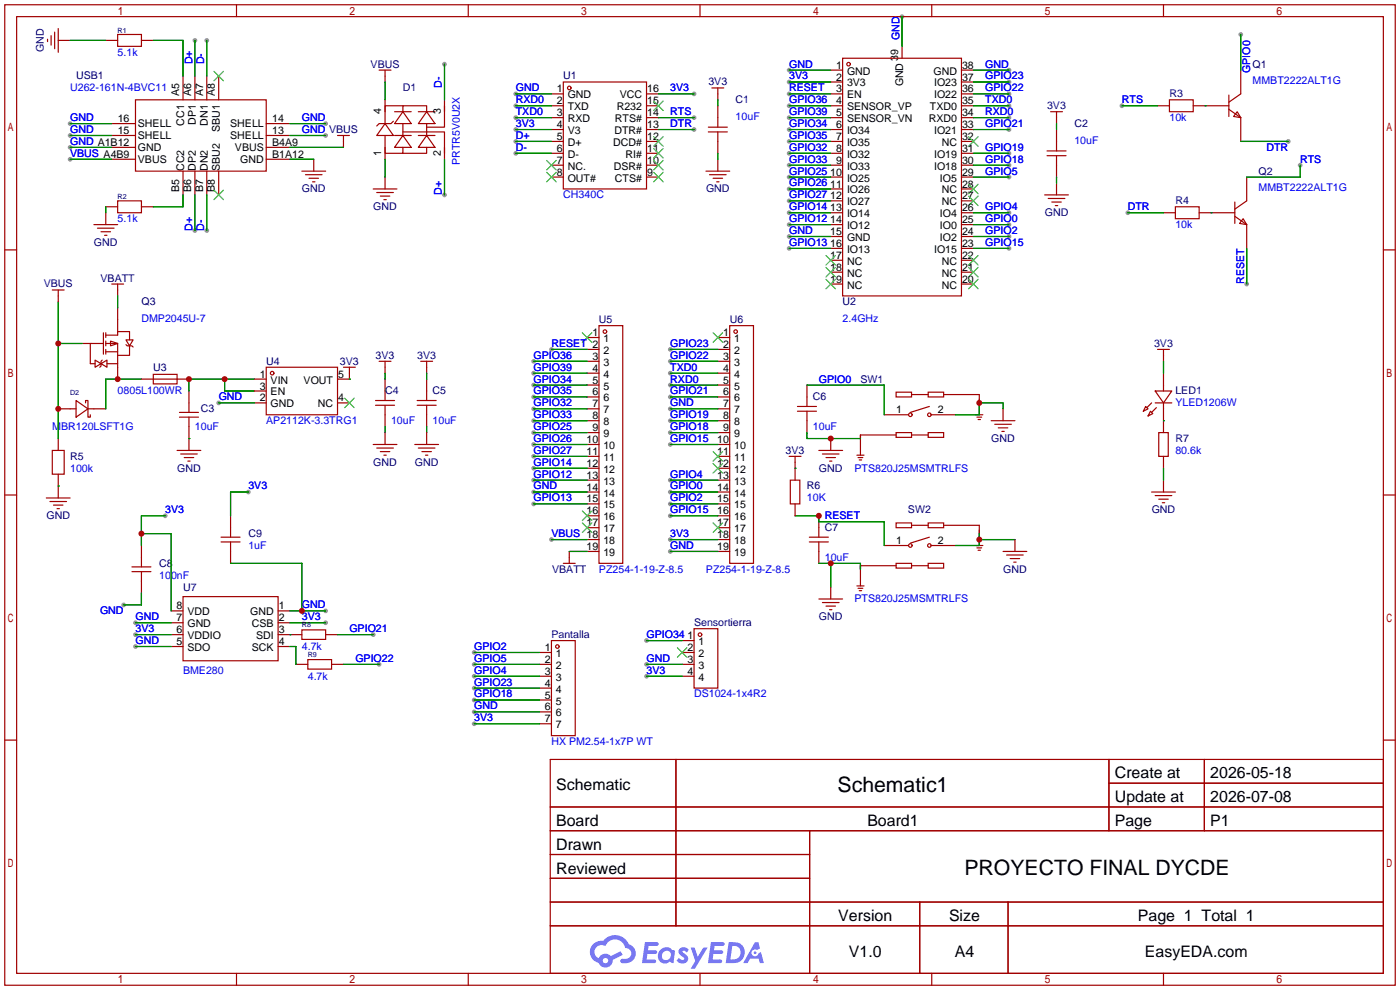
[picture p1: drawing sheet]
<svg xmlns="http://www.w3.org/2000/svg" width="299mm" height="212mm" viewBox="0 0 299 212" stroke-linecap="round" stroke-linejoin="round" font-family="sans-serif">
<g fill="#999">
<circle cx="44.2" cy="8.6" r=".51"/>
<circle cx="41.7" cy="8.6" r=".51"/>
<circle cx="69.6" cy="26.4" r=".51"/>
<circle cx="69.6" cy="29" r=".51"/>
<circle cx="41.7" cy="49.3" r=".51"/>
<circle cx="44.2" cy="49.3" r=".51"/>
<circle cx="15" cy="26.4" r=".51"/>
<circle cx="15" cy="29" r=".51"/>
<circle cx="15" cy="31.5" r=".51"/>
<circle cx="15" cy="34" r=".51"/>
<circle cx="95" cy="13.7" r=".51"/>
<circle cx="95" cy="41.7" r=".51"/>
<circle cx="148.3" cy="20.1" r=".51"/>
<circle cx="148.3" cy="25.1" r=".51"/>
<circle cx="148.3" cy="27.7" r=".51"/>
<circle cx="110.2" cy="20.1" r=".51"/>
<circle cx="110.2" cy="22.6" r=".51"/>
<circle cx="110.2" cy="25.1" r=".51"/>
<circle cx="110.2" cy="27.7" r=".51"/>
<circle cx="110.2" cy="30.2" r=".51"/>
<circle cx="110.2" cy="32.8" r=".51"/>
<circle cx="168.7" cy="15" r=".51"/>
<circle cx="168.7" cy="17.5" r=".51"/>
<circle cx="168.7" cy="20.1" r=".51"/>
<circle cx="168.7" cy="22.6" r=".51"/>
<circle cx="168.7" cy="25.1" r=".51"/>
<circle cx="168.7" cy="27.7" r=".51"/>
<circle cx="168.7" cy="30.2" r=".51"/>
<circle cx="168.7" cy="32.8" r=".51"/>
<circle cx="168.7" cy="35.3" r=".51"/>
<circle cx="168.7" cy="37.8" r=".51"/>
<circle cx="168.7" cy="40.4" r=".51"/>
<circle cx="168.7" cy="42.9" r=".51"/>
<circle cx="168.7" cy="45.5" r=".51"/>
<circle cx="168.7" cy="48" r=".51"/>
<circle cx="168.7" cy="50.5" r=".51"/>
<circle cx="168.7" cy="53.1" r=".51"/>
<circle cx="192.8" cy="3.6" r=".51"/>
<circle cx="215.6" cy="15" r=".51"/>
<circle cx="215.6" cy="17.5" r=".51"/>
<circle cx="215.6" cy="20.1" r=".51"/>
<circle cx="215.6" cy="22.6" r=".51"/>
<circle cx="215.6" cy="25.1" r=".51"/>
<circle cx="215.6" cy="27.7" r=".51"/>
<circle cx="215.6" cy="32.8" r=".51"/>
<circle cx="215.6" cy="35.3" r=".51"/>
<circle cx="215.6" cy="37.8" r=".51"/>
<circle cx="215.6" cy="45.5" r=".51"/>
<circle cx="215.6" cy="48" r=".51"/>
<circle cx="215.6" cy="50.5" r=".51"/>
<circle cx="215.6" cy="53.1" r=".51"/>
<circle cx="265.2" cy="7.4" r=".51"/>
<circle cx="275.3" cy="30.2" r=".51"/>
<circle cx="239.8" cy="22.6" r=".51"/>
<circle cx="241" cy="45.5" r=".51"/>
<circle cx="266.4" cy="60.7" r=".51"/>
<circle cx="277.9" cy="35.3" r=".51"/>
<circle cx="46.7" cy="86.1" r=".51"/>
<circle cx="117.9" cy="74.7" r=".51"/>
<circle cx="114" cy="77.2" r=".51"/>
<circle cx="114" cy="79.8" r=".51"/>
<circle cx="114" cy="82.3" r=".51"/>
<circle cx="114" cy="84.8" r=".51"/>
<circle cx="114" cy="87.4" r=".51"/>
<circle cx="114" cy="89.9" r=".51"/>
<circle cx="114" cy="92.5" r=".51"/>
<circle cx="114" cy="95" r=".51"/>
<circle cx="114" cy="97.5" r=".51"/>
<circle cx="114" cy="100.1" r=".51"/>
<circle cx="114" cy="102.6" r=".51"/>
<circle cx="114" cy="105.2" r=".51"/>
<circle cx="114" cy="107.7" r=".51"/>
<circle cx="117.9" cy="115.3" r=".51"/>
<circle cx="143.3" cy="74.7" r=".51"/>
<circle cx="143.3" cy="77.2" r=".51"/>
<circle cx="143.3" cy="79.8" r=".51"/>
<circle cx="143.3" cy="82.3" r=".51"/>
<circle cx="143.3" cy="84.8" r=".51"/>
<circle cx="143.3" cy="87.4" r=".51"/>
<circle cx="143.3" cy="89.9" r=".51"/>
<circle cx="143.3" cy="92.5" r=".51"/>
<circle cx="143.3" cy="95" r=".51"/>
<circle cx="143.3" cy="102.6" r=".51"/>
<circle cx="143.3" cy="105.2" r=".51"/>
<circle cx="143.3" cy="107.7" r=".51"/>
<circle cx="143.3" cy="110.2" r=".51"/>
<circle cx="143.3" cy="115.3" r=".51"/>
<circle cx="143.3" cy="117.9" r=".51"/>
<circle cx="29" cy="135.6" r=".51"/>
<circle cx="29" cy="138.2" r=".51"/>
<circle cx="69.6" cy="133.1" r=".51"/>
<circle cx="79.8" cy="135.6" r=".51"/>
<circle cx="81" cy="142" r=".51"/>
<circle cx="101.3" cy="139.4" r=".51"/>
<circle cx="101.3" cy="142" r=".51"/>
<circle cx="101.3" cy="144.5" r=".51"/>
<circle cx="101.3" cy="147.1" r=".51"/>
<circle cx="101.3" cy="149.6" r=".51"/>
<circle cx="101.3" cy="152.1" r=".51"/>
<circle cx="101.3" cy="154.7" r=".51"/>
<circle cx="138.2" cy="136.9" r=".51"/>
<circle cx="138.2" cy="142" r=".51"/>
<circle cx="138.2" cy="144.5" r=".51"/>
<circle cx="35.3" cy="110.2" r=".51"/>
<circle cx="53.1" cy="105.2" r=".51"/>
<circle cx="69.6" cy="130.6" r=".51"/>
<circle cx="29" cy="133.1" r=".51"/>
<circle cx="26.4" cy="129.3" r=".51"/>
</g>
<g fill="none" stroke="#a10000" stroke-width=".25">
<path d="M1 1h297.2v209.6h-297.2zM3.6 3.6h292.1v204.4h-292.1zM50.5 1v2.6M100.1 1v2.6M149.6 1v2.6M199.1 1v2.6M248.7 1v2.6M1 53.4h2.6M295.7 53.4h2.5M1 105.8h2.6M295.7 105.8h2.5M1 158.2h2.6"/>
<path d="M295.7 158.2h2.5M117.6 162.3h178.1v45.7h-178.1zM117.6 172.5h178.1M117.6 177.5h178.1M144.5 162.3v35.6M173 177.5v30.5M237 162.3v15.2M237 167.4h58.7M257.4 162.3v15.2M117.6 182.6h55.4M117.6 192.8h178.1M117.6 187.7h55.4"/>
<path d="M117.6 197.9h178.1M196.6 192.8v15.2M215.4 192.8v15.2M50.5 208v2.6M100.1 208v2.6M149.6 208v2.6M199.1 208v2.6M248.7 208v2.6"/>
</g>
<g fill="#5487ff">
<path d="M145.3 202.7a1.3 1.3 0 0 1 1.9 .3l-.4 .6a.54 .54 0 0 0-.9-.2l.1 .2a1.34 1.34 0 0 1 .9 1.8 1.47 1.47 0 0 1-2.3-.1l.5-.6 .8 .5a.31 .31 0 0 0 .4-.3 .31 .31 0 0 0-.3-.4 1.12 1.12 0 0 1-.7-1.8z"/>
<path d="M147.6 202.5h.9l.6 2 1.2-2h.9l-2.7 4.6h-.9l1-1.7z"/>
<path d="M137.8 201.4h1.7a1.31 1.31 0 0 1 1.2 .2 .4 .4 0 0 1-.3 .5l-1.8 .1-.1 .9h1.6a.4 .4 0 0 1 .4 .4 .4 .4 0 0 1-.5 .4h-1.6l-.2 1.2h1.4a.46 .46 0 0 1 .5 0 .46 .46 0 0 1 .1 .5l-.4 .2h-2.6z"/>
<path d="M151.9 201.4h1.7a1.32 1.32 0 0 1 1.2 .2 .39 .39 0 0 1-.3 .5l-1.8 .1-.1 .9h1.6a.4 .4 0 0 1 .4 .4 .4 .4 0 0 1-.4 .4h-1.7l-.2 1.2h1.4a.46 .46 0 0 1 .5 0 .46 .46 0 0 1 .1 .5l-.4 .2h-2.6z"/>
<path d="M161.3 201.4h.8l.3 1.3-.6 .4a.75 .75 0 0 0-1.1 .3 .75 .75 0 0 0 .5 1 .75 .75 0 0 0 .9-.7l.5-.2 .6 2.3h-.8l-.3-.9h-1.8l-.5 .9h-1z"/>
<path d="M155.7 201.4l-.6 4.4h1.5a2.27 2.27 0 0 0 2.6-2.2 2.27 2.27 0 0 0-2.7-2.2zM156.5 202.1a1.5 1.5 0 0 1 1.8 1.6 1.5 1.5 0 0 1-1.9 1.4h-.3z"/>
<path d="M141.2 203a1.6 1.6 0 0 0-.3 2.3 1.6 1.6 0 0 0 2.3 .2l.7 .3 .3-2.4-.1-.3-.5-.1a1.58 1.58 0 0 0-2.4 0zM141.8 203.5a.98 .98 0 0 1 1.6 .4 .98 .98 0 0 1-1.1 1.3 .94 .94 0 0 1-.9-.7 .94 .94 0 0 1 .4-1z"/>
<path d="M126.8 201.8a2.37 2.37 0 0 0 1.1 4 1.54 1.54 0 0 0 1.8 1 1.54 1.54 0 0 0 1.2-1.6l2.2-1.1-.5-.8-2 1a1.57 1.57 0 0 0-2.7 .5 1.5 1.5 0 0 1-.7-2.1 1.5 1.5 0 0 1 2.2-.5 2.23 2.23 0 0 1 2.3-1.4 2.23 2.23 0 0 1 2 1.8 1.16 1.16 0 0 1 1.2 1.1 1.16 1.16 0 0 1-1.1 1.2h-.7a.47 .47 0 0 0-.5 .4 .47 .47 0 0 0 .4 .5 2.17 2.17 0 0 0 2.5-.9 2.17 2.17 0 0 0-.3-2.7l-.8-.4a3.2 3.2 0 0 0-5.5-.7l-1.1 .1zM128.8 205.3a.6 .6 0 0 1 1.2 0 .6 .6 0 0 1-1.2 0z"/>
<circle cx="161.4" cy="203.6" r=".28"/>
</g>
<g fill="none" stroke="#a10000" stroke-width=".25">
<path d="M10.2 8.4v.5M10.9 7.6v2.1M11.7 6.9v3.5M12.4 8.6h2.6M12.4 6.1v5.1M22.6 8.6h2.5M25.1 7.4h5.1v2.5h-5.1zM30.2 8.6h2.6M39.1 16.3v5M41.7 16.3v5M44.2 16.3v5M46.7 16.3v5"/>
<path d="M81 15h2.6M82.3 15v2.5M120.4 17.5h17.8v22.9h-17.8zM152.1 18.8h2.6M153.4 18.8v2.5M177.5 15h2.6M177.5 17.5h2.6M180.1 12.4h25.4v50.8h-25.4zM192.8 9.9v2.5M205.5 15h2.5M205.5 17.5h2.5M265.2 15v5.1l-2.6 1.7"/>
<path d="M23.9 31.5h5.1M23.9 34h5.1M23.9 29h5.1M23.9 26.4h5.1M29 21.3h27.9v15.3h-27.9zM39.1 36.6v5.1M41.7 36.6v5.1M44.2 36.6v5.1M46.7 36.6v5.1M56.9 31.5h5.1M56.9 34h5.1M56.9 29h5.1"/>
<path d="M56.9 26.4h5.1M64.5 36.6h5.1M65.3 37.3h3.5M66 38.1h2.1M66.8 38.9h.5M67.1 34v2.6M72.1 29h2.6M73.4 29v2.5M82.3 26.4l1.8 2.6h-3.6zM82.3 29v3.8h3.8v-1.3M82.3 21.3v2.6M82.3 31.5v2.5"/>
<path d="M82.3 37.8v2.6M84.1 25.9l-.5 .5h-2.6l-.5 .5M84.3 29h3.6M84.3 23.9h3.6M86.1 23.9l1.8 2.5h-3.6zM86.1 29l1.8 2.5h-3.6zM86.1 23.9v-1.3h5.1v1.3M86.1 22.6h-3.8v3.8M86.1 28.2h8.9v4.6M86.1 26.4v2.6M89.4 29h3.6M89.4 23.9h3.6"/>
<path d="M91.2 23.9l1.8 2.5h-3.6zM91.2 29l1.8 2.5h-3.6zM91.2 31.5v1.3h-5.1M91.2 26.4v2.6M95 22.6v4.6h-3.8M95 21.3v2.6M95 31.5v2.5M117.9 20.1h2.5M117.9 22.6h2.5M117.9 25.1h2.5M117.9 27.7h2.5M117.9 30.2h2.5"/>
<path d="M117.9 32.8h2.5M117.9 35.3h2.5M117.9 37.8h2.5M138.2 20.1h2.5M138.2 22.6h2.5M138.2 25.1h2.5M138.2 27.7h2.5M138.2 30.2h2.5M138.2 32.8h2.5M138.2 35.3h2.5M138.2 37.8h2.5M150.9 36.6h5.1"/>
<path d="M151.4 28.2h4M151.4 27.2h4M151.6 37.3h3.6M152.4 38.1h2M153.2 38.9h.5M153.4 22.6v4.6M153.4 28.2v4.6M153.4 34v2.6M177.5 20.1h2.6M177.5 22.6h2.6M177.5 25.1h2.6M177.5 27.7h2.6"/>
<path d="M177.5 30.2h2.6M177.5 32.8h2.6M177.5 35.3h2.6M177.5 37.8h2.6M205.5 20.1h2.5M205.5 22.6h2.5M205.5 25.1h2.5M205.5 27.7h2.5M205.5 30.2h2.5M205.5 32.8h2.5M205.5 35.3h2.5M205.5 37.8h2.5"/>
<path d="M223.8 33.3h4M223.8 32.3h4M224.5 23.9h2.6M225.8 23.9v2.5M225.8 27.7v4.6M225.8 33.3v4.5M225.8 39.1v2.6M247.4 22.6h2.5M249.9 21.3h5.1v2.6h-5.1zM255 22.6h7.6M262.6 23.4l2.6 1.7M262.6 20.3v4.6"/>
<path d="M264.4 23.9l.8 1.2-1.5-.2zM265.2 25.1v5.1M266.4 37.8v5.1l-2.5 1.8M20.1 48h5M20.8 48.8h3.6M21.6 49.5h2M22.4 50.3h.5M22.6 44.2h2.5M22.6 45.5v2.5M25.1 42.9h5.1v2.6h-5.1zM30.2 44.2h2.6M79.8 40.4h5"/>
<path d="M80.5 41.1h3.6M81.3 41.9h2M82 42.7h.5M177.5 48h2.6M177.5 40.4h2.6M177.5 42.9h2.6M177.5 45.5h2.6M177.5 50.5h2.6M177.5 53.1h2.6M177.5 55.6h2.6M177.5 58.2h2.6M205.5 48h2.5"/>
<path d="M205.5 40.4h2.5M205.5 42.9h2.5M205.5 45.5h2.5M205.5 50.5h2.5M205.5 53.1h2.5M205.5 55.6h2.5M205.5 58.2h2.5M223.3 41.7h5M224 42.4h3.6M224.8 43.2h2M225.6 43.9h.5M248.7 45.5h2.5"/>
<path d="M251.2 44.2h5.1v2.5h-5.1zM256.3 45.5h7.6M263.9 46.2l2.5 1.8M263.9 43.2v4.6M265.7 46.7l.7 1.3-1.5-.2zM266.4 48v5.1M11.2 62h2.5M12.4 62v2.5M17.5 73.4h4.6M19.3 73.4v4.3h1M20.3 77l1.3 .7-1.3 .8zM21.6 77.7l1.3-.7v1.5z"/>
<path d="M21.8 77l-.2 .2v1l-.3 .3M22.1 71.1v4.6M22.6 73.4h2.5v2.5M22.6 71.6h2.5v-.7h2.6v1.7M22.6 71.1v1M22.6 72.9v1M22.6 74.7v1M22.6 75.2h2.5M22.9 77.7h2.2M23.6 72.9l1.5 .5-1.5 .5zM23.9 60.7h2.5M25.1 60.7v2.5"/>
<path d="M25.1 65.8v5.1M25.1 75.9v5.1M26.9 73.7l.3 .2h1l.2 .3M26.9 72.6h1.5l-.7 1.3zM27.7 73.9v2h-2.6M56.9 78.5h15.2v10.1h-15.2zM73.4 78.5h2.5M74.7 78.5v2.5h-2.6M81 77.2h2.6M82.3 77.2v2.6M89.9 77.2h2.6M91.2 77.2v2.6"/>
<path d="M125.5 77.2h2.5M125.5 72.1h2.5M125.5 74.7h2.5M125.5 79.8h2.5M128 69.6h5.1v50.8h-5.1zM153.4 77.2h2.6M153.4 72.1h2.6M153.4 74.7h2.6M153.4 79.8h2.6M156 69.6h5v50.8h-5zM177.5 60.7h2.6M205.5 60.7h2.5"/>
<path d="M247.4 74.7h2.5M248.7 74.7v2.5M248.7 79.8v3.8M11.2 96.3h2.5v5h-2.5zM12.4 93.7v2.6M12.4 87.4h3.9M16.3 85.6l2.5 1.8-2.5 1.8zM18.3 86.1v-.5h.5v3.6h.5v-.6M18.8 87.4h3.8M30.2 81h10.2M32.8 80h5v2h-5zM37.8 96.3h5.1"/>
<path d="M38.4 89.2h4M38.4 88.1h4M38.6 97h3.6M39.4 97.8h2M40.1 98.6h.5M40.4 83.6v4.5M40.4 89.2v7.1M54.4 81h2.5M54.4 86.1h2.5M54.4 83.6h2.5M72.1 86.1h2.6M79.8 95h5"/>
<path d="M80.3 86.6h4M80.3 85.6h4M80.5 95.8h3.6M81.3 96.5h2M82 97.3h.5M82.3 81v4.6M82.3 86.6v4.6M82.3 92.5v2.5M88.6 95h5.1M89.2 86.6h4M89.2 85.6h4M89.4 95.8h3.6"/>
<path d="M90.2 96.5h2M90.9 97.3h.5M91.2 81v4.6M91.2 86.6v4.6M91.2 92.5v2.5M125.5 87.4h2.5M125.5 95h2.5M125.5 82.3h2.5M125.5 84.8h2.5M125.5 89.9h2.5M125.5 92.5h2.5M125.5 97.5h2.5"/>
<path d="M153.4 87.4h2.6M153.4 95h2.6M153.4 82.3h2.6M153.4 84.8h2.6M153.4 89.9h2.6M153.4 92.5h2.6M153.4 97.5h2.6M168.7 97.5h2.5M169.9 97.5v5.1M170.4 87.9h4.1M170.4 86.9h4.1M172.5 82.3v4.6"/>
<path d="M172.5 87.9v4.6M175 96.3h5.1M175.8 97h3.5M176.5 97.8h2.1M177.3 98.6h.5M177.5 93.7v2.6M183.1 97.3h1.6M183.4 97.8h1M183.6 98.3h.5M189 88.6h5.1M191.5 83.8h3.3v1h-3.3zM191.5 92.5h3.3v1h-3.3z"/>
<path d="M191.5 93h-7.6v4.3M194.8 84.3h3.6M194.8 93h3.6M198.4 83.8h3.3v1h-3.3zM198.4 92.5h3.3v1h-3.3zM198.6 86.9l-4 1.2M199.1 88.6h5.1M201.7 84.3h7.6v4.3M208.5 88.6h1.6M208.8 89.2h1M209 89.7h.5M211.8 89.9h5.1"/>
<path d="M212.6 90.7h3.6M213.4 91.4h2M214.1 92.2h.5M214.4 87.4v2.5M244.9 86.9l.5 .5-1.1 .5zM245.9 87.9l.5 .5-1 .5zM246.1 86.1l-1 1M246.9 83.6h3.5l-1.7 2.5zM246.9 86.1h3.5M247.1 87.1l-1 1M247.6 92.5h2.1v5h-2.1zM248.7 86.1v6.4"/>
<path d="M248.7 97.5v2.6M9.9 106.4h5.1M10.7 107.2h3.5M11.4 107.9h2.1M12.2 108.7h.5M12.4 101.3v5.1M30.2 116.6v4.6M47.2 115.8h4.1M47.2 114.8h4.1M49.3 110.2v4.6M49.3 115.8v4.6M121.7 117.9v2.5"/>
<path d="M125.5 100.1h2.5M125.5 102.6h2.5M125.5 105.2h2.5M125.5 107.7h2.5M125.5 110.2h2.5M125.5 112.8h2.5M125.5 115.3h2.5M125.5 117.9h2.5M153.4 100.1h2.6M153.4 102.6h2.6M153.4 105.2h2.6M153.4 107.7h2.6"/>
<path d="M153.4 110.2h2.6M153.4 112.8h2.6M153.4 115.3h2.6M153.4 117.9h2.6M168.9 102.6h2v5.1h-2zM169.9 107.7v2.5M173 115.8h4M173 114.8h4M175 110.2v4.6M175 115.8v4.6M189 116.6h5.1M191.5 111.8h3.3v1h-3.3z"/>
<path d="M194.8 112.3h3.6M198.4 111.8h3.3v1h-3.3zM198.6 114.8l-4 1.3M199.1 116.6h5.1M201.7 112.3h7.6v4.3M208.5 116.6h1.6M208.8 117.1h1M209 117.6h.5M214.4 117.9h5.1M215.1 118.6h3.6M215.9 119.4h2M216.9 115.3v2.6"/>
<path d="M246.1 105.2h5.1M246.9 105.9h3.5M247.6 106.7h2.1M248.4 107.4h.5M248.7 102.6v2.6M28.2 122.2h4.1M28.2 121.2h4.1M30.2 122.2v4.5M36.6 130.6h2.5M36.6 133.1h2.5M36.6 135.6h2.5M36.6 138.2h2.5"/>
<path d="M39.1 127.5h20.3v13.7h-20.3zM59.4 130.6h2.6M59.4 133.1h2.6M59.4 135.6h5.1M59.4 138.2h2.6M64.5 134.6h5.1v2.1h-5.1zM69.6 135.6h2.5M115.3 139.4h2.6M117.9 136.9h5v20.3h-5zM120.4 120.4h2.5M145.8 136.9h2.5M145.8 139.4h2.5"/>
<path d="M148.3 134.4h5.1v12.7h-5.1zM175 128h5.1M175.8 128.8h3.5M176.5 129.5h2.1M177.3 130.3h.5M177.5 125.5v2.5M183.1 125.2h1.6M183.4 125.7h1M183.6 126.2h.5M191.5 120.4h3.3v1h-3.3zM191.5 120.9h-7.6v4.3M194.8 120.9h3.6"/>
<path d="M198.4 120.4h3.3v1h-3.3zM216.7 120.1h.5M63.2 142h2.6M65.8 141h5.1v2h-5.1zM70.9 142h2.5M115.3 142h2.6M115.3 144.5h2.6M115.3 147.1h2.6M115.3 149.6h2.6M115.3 152.1h2.6M115.3 154.7h2.6M145.8 142h2.5"/>
<path d="M145.8 144.5h2.5"/>
<circle cx="121.7" cy="18.8" r=".38"/>
<circle cx="181.4" cy="13.7" r=".38"/>
<circle cx="58.2" cy="79.8" r=".38"/>
<circle cx="129.3" cy="70.9" r=".38"/>
<circle cx="157.2" cy="70.9" r=".38"/>
<circle cx="194.6" cy="88.6" r=".38"/>
<circle cx="198.6" cy="88.6" r=".38"/>
<circle cx="194.6" cy="116.6" r=".38"/>
<circle cx="198.6" cy="116.6" r=".38"/>
<circle cx="119.1" cy="138.2" r=".38"/>
<circle cx="149.6" cy="135.6" r=".38"/>
</g>
<g fill="none" stroke="#3c3" stroke-width=".25">
<path d="M45.7 15.2l2.1 2.1M47.8 15.2l-2.1 2.1M116.8 34.3l2.1 2M116.8 36.8l2.1 2.1M118.9 34.3l-2.1 2M118.9 36.8l-2.1 2.1M139.7 36.8l2 2.1M139.7 34.3l2 2M139.7 31.8l2 2M139.7 29.2l2 2M139.7 21.6l2 2M141.7 36.8l-2 2.1"/>
<path d="M141.7 34.3l-2 2M141.7 31.8l-2 2M141.7 29.2l-2 2M141.7 21.6l-2 2M207 29.2l2 2M207 39.4l2 2M209 29.2l-2 2M209 39.4l-2 2M45.7 40.6l2.1 2.1M47.8 40.6l-2.1 2.1M176.5 59.7l2.1 2M176.5 57.2l2.1 2"/>
<path d="M176.5 54.6l2.1 2M178.6 59.7l-2.1 2M178.6 57.2l-2.1 2M178.6 54.6l-2.1 2M207 41.9l2 2M207 54.6l2 2M207 57.2l2 2M207 59.7l2 2M209 41.9l-2 2M209 54.6l-2 2M209 57.2l-2 2M209 59.7l-2 2"/>
<path d="M124.5 71.1l2 2.1M126.5 71.1l-2 2.1M152.4 71.1l2 2.1M154.4 71.1l-2 2.1M73.7 85.1l2 2M75.7 85.1l-2 2M152.4 96.5l2 2.1M152.4 99.1l2 2M154.4 96.5l-2 2.1M154.4 99.1l-2 2M124.5 109.2l2 2.1M124.5 111.8l2 2"/>
<path d="M126.5 111.8l-2 2M126.5 109.2l-2 2.1M152.4 111.8l2 2M154.4 111.8l-2 2M144.8 138.4l2 2.1M146.8 138.4l-2 2.1"/>
</g>
<g fill="none" stroke="#008700" stroke-width=".25">
<path d="M15 8.6h7.6M32.8 8.6h6.3v7.7M41.7 8.6v7.7M44.2 8.6v7.7M82.3 17.5v3.8M95 13.7v7.6M168.7 15h8.8M168.7 17.5h8.8M192.8 3.6v6.3M208 15h7.6M208 17.5h7.6M265.2 7.4v7.6"/>
<path d="M15 26.4h8.9M15 29h8.9M15 31.5h8.9M15 34h8.9M62 26.4h7.6M62 29h7.6M62 31.5h11.4M62 34h5.1M82.3 34v3.8M95 34v7.7M110.2 20.1h7.7M110.2 25.1h7.7"/>
<path d="M110.2 27.7h7.7M110.2 22.6h7.7M110.2 30.2h7.7M110.2 32.8h7.7M140.7 20.1h7.6M140.7 25.1h7.6M140.7 27.7h7.6M153.4 21.3v1.3M153.4 32.8v1.2M168.7 20.1h8.8M168.7 25.1h8.8M168.7 27.7h8.8"/>
<path d="M168.7 22.6h8.8M168.7 30.2h8.8M168.7 32.8h8.8M168.7 35.3h8.8M168.7 37.8h8.8M208 20.1h7.6M208 25.1h7.6M208 27.7h7.6M208 22.6h7.6M208 32.8h7.6M208 35.3h7.6M208 37.8h7.6"/>
<path d="M225.8 26.4v1.3M225.8 37.8v1.3M239.8 22.6h7.6M257.6 22.6h.1M265.2 30.2h10.1M277.9 35.3v2.5h-11.5M22.6 44.2v1.3M39.1 41.7v2.5h-6.3M41.7 41.7v7.6M44.2 41.7v7.6M168.7 40.4h8.8M168.7 42.9h8.8"/>
<path d="M168.7 45.5h8.8M168.7 48h8.8M168.7 50.5h8.8M168.7 53.1h8.8M208 45.5h7.6M208 48h7.6M208 50.5h7.6M208 53.1h7.6M241 45.5h7.7M258.8 45.5h.1M266.4 53.1v7.6M12.4 64.5v29.2"/>
<path d="M12.4 73.4h5.1M25.1 63.2v2.6M82.3 79.8v1.2M91.2 79.8v1.2M114 77.2h11.5M114 79.8h11.5M117.9 74.7h7.6M143.3 74.7h10.1M143.3 77.2h10.1M143.3 79.8h10.1M248.7 77.2v2.6M30.2 81h-7.6v6.4"/>
<path d="M40.4 93.7h.1M46.7 86.1h7.7M48 81v2.6h6.4M54.4 81h-14v2.6M74.7 81h.1M82.3 91.2v1.3M91.2 91.2v1.3M114 82.3h11.5M114 84.8h11.5M114 87.4h11.5M114 89.9h11.5M114 92.5h11.5"/>
<path d="M114 95h11.5M114 97.5h11.5M143.3 82.3h10.1M143.3 84.8h10.1M143.3 87.4h10.1M143.3 89.9h10.1M143.3 92.5h10.1M143.3 95h10.1M172.5 82.3h16.5v6.3M172.5 92.5v1.2h11.4M214.4 87.4v-1.3h-5.1v2.5h-5.1M248.7 89.9h.1"/>
<path d="M12.4 103.9h.1M30.2 114h6.4v16.6M35.3 110.2h-5.1v6.4M53.1 105.2h-3.8v5M114 100.1h11.5M114 102.6h11.5M114 105.2h11.5M114 107.7h11.5M117.9 115.3h7.6M121.7 117.9h3.8M143.3 102.6h10.1M143.3 105.2h10.1"/>
<path d="M143.3 107.7h10.1M143.3 115.3h10.1M143.3 117.9h10.1M143.3 110.2h10.1M169.9 100.1h.1M169.9 110.2h5.1v1.3h14v5.1M209.3 115.3h7.6M209.3 114v2.6h-5.1M248.7 100.1v2.5M29 135.6h7.6M29 138.2h7.6M29 133.1h7.6"/>
<path d="M30.2 126.7v2.6h-3.8M49.3 120.4h15.2v10.2M62 135.6h.1M62 138.2h1.2v3.8M62 133.1h7.6M62 130.6h7.6M72.1 135.6h7.7M101.3 139.4h14M138.2 136.9h7.6M175 120.4h8.9v1.3M177.5 120.4v5.1M73.4 142h7.6"/>
<path d="M101.3 142h14M101.3 144.5h14M101.3 147.1h14M101.3 149.6h14M101.3 152.1h14M101.3 154.7h14M138.2 142h7.6M138.2 144.5h7.6"/>
</g>
<g fill="#c00">
<circle cx="25.1" cy="81" r=".63"/>
<circle cx="12.4" cy="87.4" r=".63"/>
<circle cx="12.4" cy="73.4" r=".63"/>
<circle cx="40.4" cy="81" r=".63"/>
<circle cx="48" cy="81" r=".63"/>
<circle cx="177.5" cy="93.7" r=".63"/>
<circle cx="209.3" cy="86.1" r=".63"/>
<circle cx="209.3" cy="115.3" r=".63"/>
<circle cx="177.5" cy="120.4" r=".63"/>
<circle cx="175" cy="110.2" r=".63"/>
<circle cx="30.2" cy="114" r=".63"/>
<circle cx="64.5" cy="130.6" r=".63"/>
</g>
<g font-size="4.5">
<text x="179" y="169.2">Schematic1</text>
<text x="206.1" y="187">PROYECTO FINAL DYCDE</text>
</g>
<g font-size="3.4">
<text x="238.3" y="166.4">Create at</text>
<text x="258.7" y="166.4">2026-05-18</text>
<text x="118.9" y="168.9">Schematic</text>
<text x="238.3" y="171.4">Update at</text>
<text x="258.7" y="171.4">2026-07-08</text>
<text x="118.9" y="176.5">Board</text>
<text x="185.4" y="176.5">Board1</text>
<text x="238.3" y="176.5">Page</text>
<text x="258.7" y="176.5">P1</text>
<text x="118.9" y="181.6">Drawn</text>
<text x="118.9" y="186.7">Reviewed</text>
<text x="179.2" y="196.8">Version</text>
<text x="202.8" y="196.8">Size</text>
<text x="243.2" y="196.8">Page 1 Total 1</text>
<text x="181.4" y="204.5">V1.0</text>
<text x="204.1" y="204.5">A4</text>
<text x="244.7" y="204.5">EasyEDA.com</text>
</g>
<g font-size="2.3" fill="#000080">
<text x="9.4" y="11.2" transform="rotate(-90 9.4 11.2)">GND</text>
<text x="16.3" y="17">USB1</text>
<text x="79.2" y="14.4">VBUS</text>
<text x="120.4" y="17">U1</text>
<text x="267.7" y="14.4">Q1</text>
<text x="86.1" y="19.5">D1</text>
<text x="151.4" y="18.3">3V3</text>
<text x="157.2" y="22.1">C1</text>
<text x="223.8" y="23.3">3V3</text>
<text x="249.9" y="20.8">R3</text>
<text x="229.6" y="27.1">C2</text>
<text x="64.5" y="41.1">GND</text>
<text x="150.9" y="41.1">GND</text>
<text x="269" y="37.3">Q2</text>
<text x="79.8" y="44.9">GND</text>
<text x="223.3" y="46.2">GND</text>
<text x="251.2" y="43.7">R4</text>
<text x="20.1" y="52.5">GND</text>
<text x="9.4" y="61.4">VBUS</text>
<text x="21.5" y="60.2">VBATT</text>
<text x="30.2" y="65.2">Q3</text>
<text x="180.1" y="65.2">U2</text>
<text x="128" y="69.1">U5</text>
<text x="156" y="69.1">U6</text>
<text x="56.9" y="77.9">U4</text>
<text x="72.7" y="77.9">3V3</text>
<text x="80.3" y="76.7">3V3</text>
<text x="89.2" y="76.7">3V3</text>
<text x="246.6" y="74.1">3V3</text>
<text x="32.8" y="79.2">U3</text>
<text x="183.9" y="81.8">SW1</text>
<text x="42.9" y="88.1">C3</text>
<text x="82.3" y="84.3">C4</text>
<text x="92.5" y="84.3">C5</text>
<text x="173.7" y="85.6">C6</text>
<text x="251.2" y="84.3">LED1</text>
<text x="211.9" y="94.5">GND</text>
<text x="251.2" y="94.5">R7</text>
<text x="15" y="98.3">R5</text>
<text x="37.9" y="100.8">GND</text>
<text x="79.8" y="99.5">GND</text>
<text x="88.7" y="99.5">GND</text>
<text x="167.9" y="97">3V3</text>
<text x="175" y="100.8">GND</text>
<text x="172.5" y="104.6">R6</text>
<text x="9.9" y="111">GND</text>
<text x="176.3" y="113.5">C7</text>
<text x="194.1" y="109.7">SW2</text>
<text x="246.1" y="109.7">GND</text>
<text x="53.1" y="114.8">C9</text>
<text x="34" y="121.1">C8</text>
<text x="118" y="122.4">VBATT</text>
<text x="214.4" y="122.4">GND</text>
<text x="39.1" y="126.2">U7</text>
<text x="117.9" y="136.4">Pantalla</text>
<text x="148.3" y="133.8">Sensortierra</text>
<text x="175" y="132.6">GND</text>
</g>
<g font-size="2.3" fill="#00f">
<text x="25.1" y="11.9">5.1k</text>
<text x="192.2" y="8.6" transform="rotate(-90 192.2 8.6)">GND</text>
<text x="41.1" y="13.7" transform="rotate(-90 41.1 13.7)">D+</text>
<text x="43.7" y="13.7" transform="rotate(-90 43.7 13.7)">D-</text>
<text x="168.7" y="14.4">GND</text>
<text x="168.7" y="17">3V3</text>
<text x="210.6" y="14.4">GND</text>
<text x="210.6" y="17">GPIO23</text>
<text x="267.2" y="15.6" transform="rotate(-90 267.2 15.6)">GPIO0</text>
<text x="267.7" y="18">MMBT2222ALT1G</text>
<text x="15" y="19.5">U262-161N-4BVC11</text>
<text x="94.5" y="18.8" transform="rotate(-90 94.5 18.8)">D-</text>
<text x="110.2" y="19.5">GND</text>
<text x="110.2" y="22.1">RXD0</text>
<text x="143.3" y="19.5">3V3</text>
<text x="168.7" y="19.5">RESET</text>
<text x="168.7" y="22.1">GPIO36</text>
<text x="210.6" y="19.5">GPIO22</text>
<text x="210.6" y="22.1">TXD0</text>
<text x="239.8" y="22.1">RTS</text>
<text x="15" y="25.9">GND</text>
<text x="15" y="28.4">GND</text>
<text x="64.5" y="25.9">GND</text>
<text x="64.5" y="28.4">GND VBUS</text>
<text x="110.2" y="24.6">TXD0</text>
<text x="110.2" y="27.1">3V3</text>
<text x="110.2" y="29.7">D+</text>
<text x="143.3" y="24.6">RTS</text>
<text x="143.3" y="27.1">DTR</text>
<text x="157.2" y="25.6">10uF</text>
<text x="168.7" y="24.6">GPIO39</text>
<text x="168.7" y="27.1">GPIO34</text>
<text x="168.7" y="29.7">GPIO35</text>
<text x="210.6" y="24.6">RXD0</text>
<text x="210.6" y="27.1">GPIO21</text>
<text x="249.9" y="25.9">10k</text>
<text x="15" y="31">GND A1B12</text>
<text x="15" y="33.5">VBUS A4B9</text>
<text x="98.3" y="35.3" transform="rotate(-90 98.3 35.3)">PRTR5V0U2X</text>
<text x="110.2" y="32.2">D-</text>
<text x="168.7" y="32.2">GPIO32</text>
<text x="168.7" y="34.8">GPIO33</text>
<text x="210.6" y="32.2">GPIO19</text>
<text x="210.6" y="34.8">GPIO18</text>
<text x="229.6" y="30.7">10uF</text>
<text x="270.7" y="32.2">DTR</text>
<text x="277.9" y="34.8">RTS</text>
<text x="94.5" y="41.7" transform="rotate(-90 94.5 41.7)">D+</text>
<text x="168.7" y="37.3">GPIO25</text>
<text x="168.7" y="39.8">GPIO26</text>
<text x="210.6" y="37.3">GPIO5</text>
<text x="269" y="40.9">MMBT2222ALT1G</text>
<text x="25.1" y="47.5">5.1k</text>
<text x="120.4" y="42.4">CH340C</text>
<text x="168.7" y="42.4">GPIO27</text>
<text x="168.7" y="44.9">GPIO14</text>
<text x="168.7" y="47.5">GPIO12</text>
<text x="210.6" y="44.9">GPIO4</text>
<text x="210.6" y="47.5">GPIO0</text>
<text x="241" y="44.9">DTR</text>
<text x="41.1" y="49.3" transform="rotate(-90 41.1 49.3)">D+</text>
<text x="43.7" y="49.3" transform="rotate(-90 43.7 49.3)">D-</text>
<text x="168.7" y="50">GND</text>
<text x="168.7" y="52.5">GPIO13</text>
<text x="210.6" y="50">GPIO2</text>
<text x="210.6" y="52.5">GPIO15</text>
<text x="251.2" y="48.7">10k</text>
<text x="265.9" y="60.7" transform="rotate(-90 265.9 60.7)">RESET</text>
<text x="30.2" y="68.8">DMP2045U-7</text>
<text x="180.1" y="68.8">2.4GHz</text>
<text x="114" y="76.7">GPIO36</text>
<text x="117.9" y="74.1">RESET 2</text>
<text x="143.3" y="74.1">GPIO23</text>
<text x="143.3" y="76.7">GPIO22</text>
<text x="114" y="79.2">GPIO39</text>
<text x="114" y="81.8">GPIO34</text>
<text x="143.3" y="79.2">TXD0</text>
<text x="143.3" y="81.8">RXD0</text>
<text x="175" y="81.8">GPIO0</text>
<text x="25.1" y="84.3">0805L100WR</text>
<text x="46.7" y="85.6">GND</text>
<text x="114" y="84.3">GPIO35</text>
<text x="114" y="86.8">GPIO32</text>
<text x="114" y="89.4">GPIO33</text>
<text x="143.3" y="84.3">GPIO21</text>
<text x="143.3" y="86.8">GND</text>
<text x="143.3" y="89.4">GPIO19</text>
<text x="251.2" y="86.8">YLED1206W</text>
<text x="11.2" y="91.9">MBR120LSFT1G</text>
<text x="41.7" y="91.9">10uF</text>
<text x="56.9" y="90.6">AP2112K-3.3TRG1</text>
<text x="83.6" y="90.6">10uF</text>
<text x="92.5" y="90.6">10uF</text>
<text x="114" y="91.9">GPIO25</text>
<text x="114" y="94.5">GPIO26</text>
<text x="143.3" y="91.9">GPIO18</text>
<text x="143.3" y="94.5">GPIO15</text>
<text x="173.7" y="91.9">10uF</text>
<text x="15" y="100.8">100k</text>
<text x="114" y="97">GPIO27</text>
<text x="114" y="99.5">GPIO14</text>
<text x="182.6" y="100.8">PTS820J25MSMTRLFS</text>
<text x="251.2" y="97">80.6k</text>
<text x="53.1" y="104.6">3V3</text>
<text x="114" y="102.1">GPIO12</text>
<text x="114" y="104.6">GND</text>
<text x="114" y="107.2">GPIO13</text>
<text x="143.3" y="102.1">GPIO4</text>
<text x="143.3" y="104.6">GPIO0</text>
<text x="143.3" y="107.2">GPIO2</text>
<text x="172.5" y="107.2">10K</text>
<text x="35.3" y="109.7">3V3</text>
<text x="143.3" y="109.7">GPIO15</text>
<text x="176.3" y="111">RESET</text>
<text x="53.1" y="117.3">1uF</text>
<text x="117.9" y="114.8">VBUS 18</text>
<text x="143.3" y="114.8">3V3</text>
<text x="143.3" y="117.3">GND</text>
<text x="176.3" y="119.9">10uF</text>
<text x="34" y="123.7">100nF</text>
<text x="128" y="122.4">PZ254-1-19-Z-8.5</text>
<text x="150.9" y="122.4">PZ254-1-19-Z-8.5</text>
<text x="21.4" y="131.3">GND</text>
<text x="64.5" y="130">GND</text>
<text x="182.6" y="128.7">PTS820J25MSMTRLFS</text>
<text x="29" y="135.1">3V3</text>
<text x="29" y="137.6">GND</text>
<text x="29" y="132.6">GND</text>
<text x="64.5" y="132.6">3V3</text>
<text x="74.7" y="135.1">GPIO21</text>
<text x="138.2" y="136.4">GPIO34</text>
<text x="39.1" y="144">BME280</text>
<text x="64.5" y="138.9">4.7k</text>
<text x="75.9" y="141.4">GPIO22</text>
<text x="101.3" y="138.9">GPIO2</text>
<text x="101.3" y="141.4">GPIO5</text>
<text x="101.3" y="144">GPIO4</text>
<text x="138.2" y="141.4">GND</text>
<text x="138.2" y="144">3V3</text>
<text x="65.8" y="145.3">4.7k</text>
<text x="101.3" y="146.5">GPIO23</text>
<text x="101.3" y="149.1">GPIO18</text>
<text x="148.3" y="149.1">DS1024-1x4R2</text>
<text x="101.3" y="151.6">GND</text>
<text x="101.3" y="154.1">3V3</text>
<text x="117.9" y="159.2">HX PM2.54-1x7P WT</text>
</g>
<g font-size="2.3">
<text x="178.7" y="17.2">2</text>
<text x="178.7" y="14.7">1</text>
<text x="181" y="15.9">GND</text>
<text x="192" y="12.9" transform="rotate(-90 192 12.9)">39</text>
<text x="199.5" y="15.9">GND</text>
<text x="205.6" y="14.7">38</text>
<text x="205.6" y="17.2">37</text>
<text x="38.3" y="20.6" transform="rotate(-90 38.3 20.6)">A5</text>
<text x="40.9" y="20.6" transform="rotate(-90 40.9 20.6)">A6</text>
<text x="43.4" y="20.6" transform="rotate(-90 43.4 20.6)">A7</text>
<text x="45.9" y="20.6" transform="rotate(-90 45.9 20.6)">A8</text>
<text x="119" y="19.8">1</text>
<text x="119" y="22.3">2</text>
<text x="121.3" y="21">GND</text>
<text x="121.3" y="23.6">TXD</text>
<text x="131.8" y="23.6">R232</text>
<text x="132.5" y="21">VCC</text>
<text x="138.3" y="22.3">15</text>
<text x="138.3" y="19.8">16</text>
<text x="178.7" y="22.3">4</text>
<text x="178.7" y="19.8">3</text>
<text x="181" y="23.6">SENSOR_VP</text>
<text x="181" y="21">EN</text>
<text x="181" y="18.5">3V3</text>
<text x="193" y="18.5" transform="rotate(-90 193 18.5)">GND</text>
<text x="198.7" y="23.6">TXD0</text>
<text x="199.6" y="18.5">IO23</text>
<text x="199.6" y="21">IO22</text>
<text x="205.6" y="19.8">36</text>
<text x="205.6" y="22.3">35</text>
<text x="25.2" y="28.6">15</text>
<text x="25.2" y="26.1">16</text>
<text x="29.5" y="29.7">SHELL</text>
<text x="29.5" y="27.1">SHELL</text>
<text x="39.3" y="26.9" transform="rotate(-90 39.3 26.9)">CC1</text>
<text x="41.9" y="26.7" transform="rotate(-90 41.9 26.7)">DP1</text>
<text x="44.4" y="26.9" transform="rotate(-90 44.4 26.9)">DN1</text>
<text x="47" y="28.3" transform="rotate(-90 47 28.3)">SBU1</text>
<text x="49.2" y="29.7">SHELL</text>
<text x="49.2" y="27.1">SHELL</text>
<text x="58.2" y="28.6">13</text>
<text x="58.2" y="26.1">14</text>
<text x="81.5" y="24.4" transform="rotate(-90 81.5 24.4)">4</text>
<text x="94.2" y="24.4" transform="rotate(-90 94.2 24.4)">3</text>
<text x="119" y="24.8">3</text>
<text x="119" y="27.4">4</text>
<text x="119" y="29.9">5</text>
<text x="121.3" y="26.1">RXD</text>
<text x="121.3" y="28.6">V3</text>
<text x="131.3" y="28.6">DTR#</text>
<text x="131.4" y="26.1">RTS#</text>
<text x="138.3" y="29.9">12</text>
<text x="138.3" y="27.4">13</text>
<text x="138.3" y="24.8">14</text>
<text x="178.7" y="29.9">7</text>
<text x="178.7" y="27.4">6</text>
<text x="178.7" y="24.8">5</text>
<text x="181" y="28.6">IO34</text>
<text x="181" y="26.1">SENSOR_VN</text>
<text x="198.5" y="26.1">RXD0</text>
<text x="199.6" y="28.6">IO21</text>
<text x="205.6" y="24.8">34</text>
<text x="205.6" y="27.4">33</text>
<text x="205.6" y="29.9">32</text>
<text x="29.5" y="32.2">GND</text>
<text x="29.5" y="34.7">VBUS</text>
<text x="50.2" y="32.2">VBUS</text>
<text x="51.4" y="34.7">GND</text>
<text x="58.2" y="31.2">B4A9</text>
<text x="58.2" y="33.7">B1A12</text>
<text x="81.5" y="33.2" transform="rotate(-90 81.5 33.2)">1</text>
<text x="94.2" y="33.2" transform="rotate(-90 94.2 33.2)">2</text>
<text x="119" y="32.5">6</text>
<text x="119" y="35">7</text>
<text x="121.3" y="31.2">D+</text>
<text x="121.3" y="33.7">D-</text>
<text x="131.1" y="31.2">DCD#</text>
<text x="133.7" y="33.7">RI#</text>
<text x="138.3" y="35">10</text>
<text x="138.3" y="32.5">11</text>
<text x="178.7" y="35">9</text>
<text x="178.7" y="32.5">8</text>
<text x="181" y="33.7">IO32</text>
<text x="181" y="31.2">IO35</text>
<text x="199.6" y="33.7">IO19</text>
<text x="201.3" y="31.2">NC</text>
<text x="205.6" y="32.5">31</text>
<text x="205.6" y="35">30</text>
<text x="38.3" y="41.1" transform="rotate(-90 38.3 41.1)">B5</text>
<text x="39.3" y="36.6" transform="rotate(-90 39.3 36.6)">CC2</text>
<text x="40.9" y="41.1" transform="rotate(-90 40.9 41.1)">B6</text>
<text x="41.9" y="36.6" transform="rotate(-90 41.9 36.6)">DP2</text>
<text x="43.4" y="41.1" transform="rotate(-90 43.4 41.1)">B7</text>
<text x="44.4" y="36.6" transform="rotate(-90 44.4 36.6)">DN2</text>
<text x="45.9" y="41.1" transform="rotate(-90 45.9 41.1)">B8</text>
<text x="47" y="36.6" transform="rotate(-90 47 36.6)">SBU2</text>
<text x="119" y="37.5">8</text>
<text x="121.3" y="36.3">NC.</text>
<text x="121.3" y="38.8">OUT#</text>
<text x="131.2" y="36.3">DSR#</text>
<text x="131.4" y="38.8">CTS#</text>
<text x="138.3" y="37.5">9</text>
<text x="177.4" y="40.1">11</text>
<text x="177.4" y="37.5">10</text>
<text x="181" y="41.3">IO26</text>
<text x="181" y="38.8">IO25</text>
<text x="181" y="36.3">IO33</text>
<text x="199.6" y="36.3">IO18</text>
<text x="200.9" y="38.8">IO5</text>
<text x="201.3" y="41.3">NC</text>
<text x="205.6" y="37.5">29</text>
<text x="205.6" y="40.1">28</text>
<text x="177.4" y="47.7">14</text>
<text x="177.4" y="45.2">13</text>
<text x="177.4" y="42.6">12</text>
<text x="181" y="46.4">IO14</text>
<text x="181" y="43.9">IO27</text>
<text x="200.9" y="46.4">IO4</text>
<text x="201.3" y="43.9">NC</text>
<text x="205.6" y="42.6">27</text>
<text x="205.6" y="45.2">26</text>
<text x="205.6" y="47.7">25</text>
<text x="177.4" y="52.8">16</text>
<text x="177.4" y="50.2">15</text>
<text x="181" y="51.5">GND</text>
<text x="181" y="49">IO12</text>
<text x="200.9" y="49">IO0</text>
<text x="200.9" y="51.5">IO2</text>
<text x="205.6" y="50.2">24</text>
<text x="205.6" y="52.8">23</text>
<text x="177.4" y="57.9">18</text>
<text x="177.4" y="55.3">17</text>
<text x="181" y="59.1">NC</text>
<text x="181" y="56.6">NC</text>
<text x="181" y="54">IO13</text>
<text x="199.6" y="54">IO15</text>
<text x="201.3" y="56.6">NC</text>
<text x="201.3" y="59.1">NC</text>
<text x="205.6" y="55.3">22</text>
<text x="205.6" y="57.9">21</text>
<text x="177.4" y="60.4">19</text>
<text x="181" y="61.7">NC</text>
<text x="201.3" y="61.7">NC</text>
<text x="205.6" y="60.4">20</text>
<text x="126.6" y="71.8">1</text>
<text x="154.6" y="71.8">1</text>
<text x="126.6" y="76.9">3</text>
<text x="129" y="73.1">1</text>
<text x="129" y="75.6">2</text>
<text x="154.6" y="74.4">2</text>
<text x="154.6" y="76.9">3</text>
<text x="156.9" y="73.1">1</text>
<text x="156.9" y="75.6">2</text>
<text x="55.5" y="80.7">1</text>
<text x="55.5" y="83.3">3</text>
<text x="57.8" y="82">VIN</text>
<text x="64.9" y="82">VOUT</text>
<text x="72.3" y="80.7">5</text>
<text x="126.6" y="79.4">4</text>
<text x="126.6" y="82">5</text>
<text x="129" y="78.2">3</text>
<text x="129" y="80.7">4</text>
<text x="129" y="83.3">5</text>
<text x="154.6" y="79.4">4</text>
<text x="154.6" y="82">5</text>
<text x="156.9" y="78.2">3</text>
<text x="156.9" y="80.7">4</text>
<text x="156.9" y="83.3">5</text>
<text x="55.5" y="85.8">2</text>
<text x="57.8" y="87.1">GND</text>
<text x="57.8" y="84.5">EN</text>
<text x="67.9" y="87.1">NC</text>
<text x="72.3" y="85.8">4</text>
<text x="126.6" y="84.5">6</text>
<text x="126.6" y="87.1">7</text>
<text x="126.6" y="89.6">8</text>
<text x="129" y="85.8">6</text>
<text x="129" y="88.3">7</text>
<text x="154.6" y="84.5">6</text>
<text x="154.6" y="87.1">7</text>
<text x="154.6" y="89.6">8</text>
<text x="156.9" y="85.8">6</text>
<text x="156.9" y="88.3">7</text>
<text x="191.5" y="88.3">1</text>
<text x="200.4" y="88.3">2</text>
<text x="125.4" y="94.7">10</text>
<text x="126.6" y="92.1">9</text>
<text x="129" y="90.9">8</text>
<text x="129" y="93.4">9</text>
<text x="129" y="96">10</text>
<text x="153.3" y="94.7">10</text>
<text x="154.6" y="92.1">9</text>
<text x="156.9" y="90.9">8</text>
<text x="156.9" y="93.4">9</text>
<text x="156.9" y="96">10</text>
<text x="125.4" y="97.2">11</text>
<text x="125.4" y="99.8">12</text>
<text x="129" y="98.5">11</text>
<text x="129" y="101">12</text>
<text x="153.3" y="97.2">11</text>
<text x="153.3" y="99.8">12</text>
<text x="156.9" y="98.5">11</text>
<text x="156.9" y="101">12</text>
<text x="125.4" y="102.3">13</text>
<text x="125.4" y="104.8">14</text>
<text x="125.4" y="107.4">15</text>
<text x="129" y="103.6">13</text>
<text x="129" y="106.1">14</text>
<text x="153.3" y="102.3">13</text>
<text x="153.3" y="104.8">14</text>
<text x="153.3" y="107.4">15</text>
<text x="156.9" y="103.6">13</text>
<text x="156.9" y="106.1">14</text>
<text x="125.4" y="109.9">16</text>
<text x="125.4" y="112.5">17</text>
<text x="129" y="108.7">15</text>
<text x="129" y="111.2">16</text>
<text x="129" y="113.7">17</text>
<text x="153.3" y="109.9">16</text>
<text x="153.3" y="112.5">17</text>
<text x="156.9" y="108.7">15</text>
<text x="156.9" y="111.2">16</text>
<text x="156.9" y="113.7">17</text>
<text x="125.4" y="117.5">19</text>
<text x="129" y="116.3">18</text>
<text x="129" y="118.8">19</text>
<text x="153.3" y="115">18</text>
<text x="153.3" y="117.5">19</text>
<text x="156.9" y="116.3">18</text>
<text x="156.9" y="118.8">19</text>
<text x="191.5" y="116.3">1</text>
<text x="200.4" y="116.3">2</text>
<text x="37.7" y="130.2">8</text>
<text x="40.1" y="131.5">VDD</text>
<text x="53.5" y="131.5">GND</text>
<text x="59.6" y="130.2">1</text>
<text x="37.7" y="137.9">5</text>
<text x="37.7" y="135.3">6</text>
<text x="37.7" y="132.8">7</text>
<text x="40.1" y="136.6">VDDIO</text>
<text x="40.1" y="134.1">GND</text>
<text x="53.8" y="134.1">CSB</text>
<text x="54.7" y="136.6">SDI</text>
<text x="59.6" y="132.8">2</text>
<text x="59.6" y="135.3">3</text>
<text x="59.6" y="137.9">4</text>
<text x="146.9" y="136.6">1</text>
<text x="149.3" y="137.9">1</text>
<text x="40.1" y="139.1">SDO</text>
<text x="53.8" y="139.1">SCK</text>
<text x="116.5" y="139.1">1</text>
<text x="116.5" y="141.7">2</text>
<text x="118.8" y="140.4">1</text>
<text x="118.8" y="142.9">2</text>
<text x="146.9" y="139.1">2</text>
<text x="146.9" y="141.7">3</text>
<text x="149.3" y="140.4">2</text>
<text x="149.3" y="142.9">3</text>
<text x="116.5" y="144.2">3</text>
<text x="116.5" y="146.8">4</text>
<text x="116.5" y="149.3">5</text>
<text x="118.8" y="145.5">3</text>
<text x="118.8" y="148">4</text>
<text x="146.9" y="144.2">4</text>
<text x="149.3" y="145.5">4</text>
<text x="116.5" y="151.8">6</text>
<text x="116.5" y="154.4">7</text>
<text x="118.8" y="150.6">5</text>
<text x="118.8" y="153.1">6</text>
<text x="118.8" y="155.6">7</text>
</g>
<g font-size="1.5" fill="#000080">
<text x="25.1" y="7">R1</text>
<text x="25.1" y="42.6">R2</text>
<text x="15" y="84.5">D2</text>
<text x="64.5" y="134">R8</text>
<text x="65.8" y="140.3">R9</text>
</g>
</svg>
